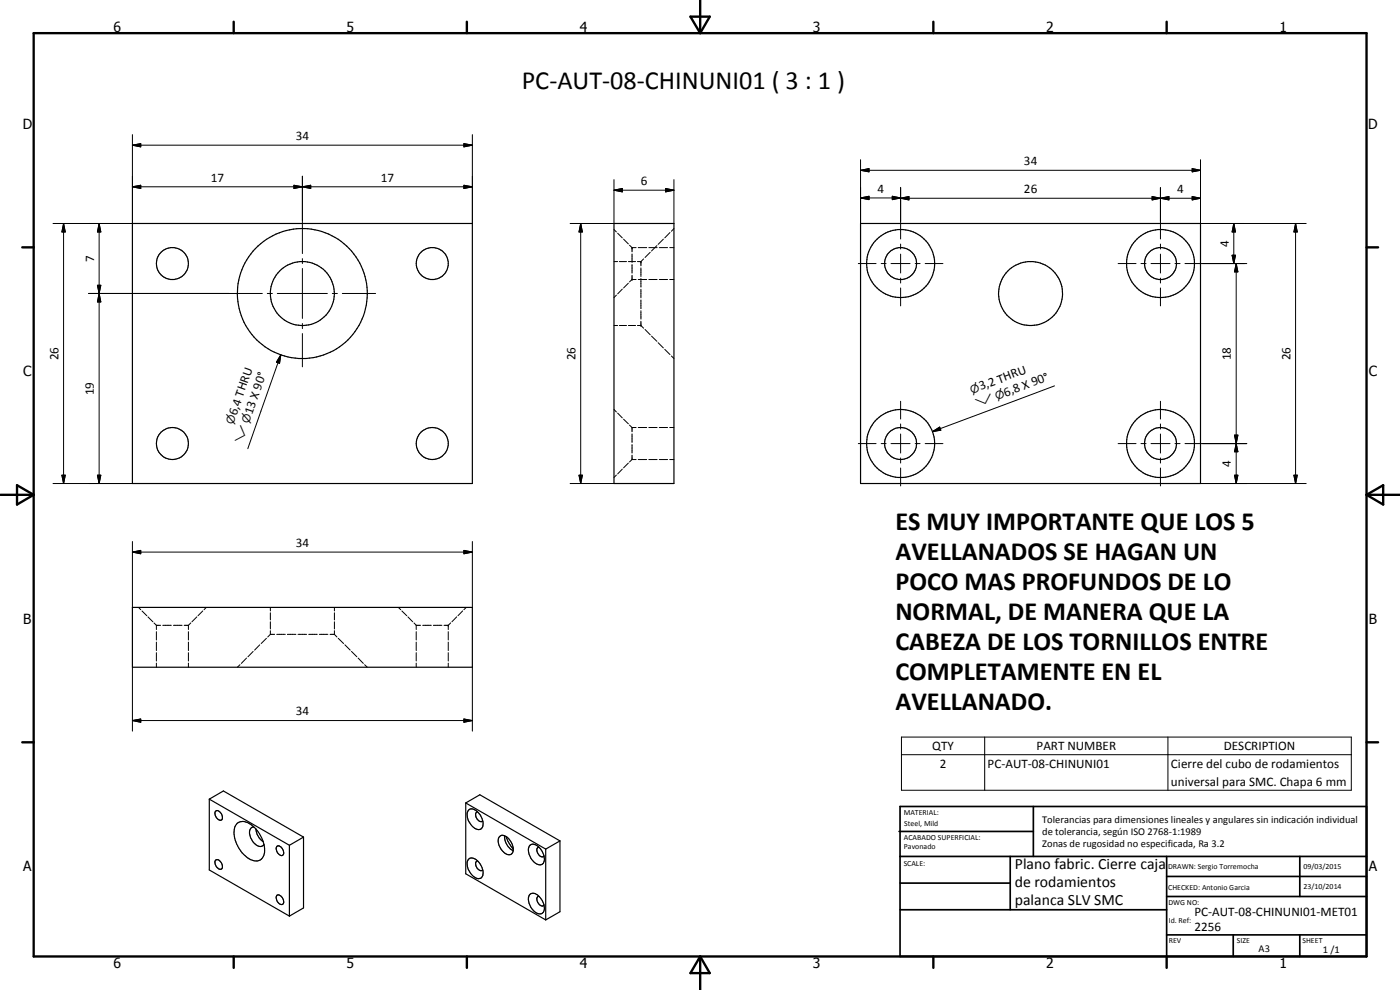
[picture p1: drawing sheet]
<svg xmlns="http://www.w3.org/2000/svg" width="420mm" height="297mm" viewBox="0 0 420 297" stroke-linecap="round" stroke-linejoin="round" font-family="sans-serif">
<g fill="none" stroke="#000" stroke-width=".3">
<path d="M39.7 56l2.5-.4v1zM39.7 43.6l2.5-.5v1zM39.7 40.4v26.7h-23.8M39.7 56h102.1M39.7 43.6h102.1M88.2 55.6l2.6 .4-2.6 .6zM90.8 56l2.4-.4v1zM90.8 52.9v23.2M139.2 43.1l2.6 .5-2.6 .5zM139.2 55.6l2.6 .4-2.6 .6zM141.8 40.4v26.7M184.3 57.1l2.5-.5v1z"/>
<path d="M184.3 53.9v13.2h-13.2M184.3 57.1h18M199.8 56.6l2.5 .5-2.5 .5zM202.3 53.9v13.2M258.3 51.1l2.5-.5v1zM258.3 59.4l2.5-.5v1zM258.3 51.1h102M258.3 47.9v19.2M258.3 59.4h12M267.8 58.9l2.5 .5-2.5 .5zM270.3 59.5l2.5-.5v1zM270.3 56.2v15.5"/>
<path d="M270.3 59.5h90M345.8 59l2.5 .5-2.5 .5zM348.3 59.5l2.5-.5v1zM348.3 56.3v15.4M357.8 50.6l2.5 .5-2.5 .5zM357.8 59l2.5 .5-2.5 .5zM360.3 47.9v19.2h31.7M19.1 67.1l.5 2.5h-1zM19.1 67.1v78M29.7 67.1l.6 2.5h-1.1zM29.7 67.1v78M90.8 77.6v1.5"/>
<path d="M174.3 67.1l.5 2.5h-1zM174.3 67.1v78M184.3 68.9l.7 .7M184.3 78.5h1.1M185.4 70l1.4 1.4M185.9 78.5h2.1M187.1 71.8l1.5 1.4M188.6 78.5h2.1M188.9 73.6l.8 .7M189.7 74.3h.1M189.7 74.3v1.3M189.7 76.2v2.5"/>
<path d="M189.7 79.4v2.6M189.7 74.3h1.2M191.3 78.5h1.1M191.5 74.3h2.6M192.4 78.5h.1M192.4 78.5v1.3M193.2 77.7l-.8 .8M194.7 74.3h2.5M195.1 75.7l-1.5 1.6M197.1 73.7l-1.6 1.6M197.9 74.3h2.5M199.1 71.8l-1.6 1.5"/>
<path d="M201 74.3h1.3M201.1 69.8l-1.6 1.6M202.3 68.6l-.8 .8M257.6 79.1h5.3M264.4 79.1h1.5M267.4 79.1h5.7M270.3 73.2v1.5M270.3 76.2v5.7M274.6 79.1h1.5M277.7 79.1h5.3M335.6 79.1h5.3M342.4 79.1h1.5"/>
<path d="M345.4 79.1h5.7M348.3 73.2v1.5M348.3 76.2v5.7M352.6 79.1h1.5M355.6 79.1h18.6M369.8 76.6h1l-.5 2.5zM370.3 67.1l.5 2.5h-1zM370.3 67.1v12M371 79.1l.5 2.5h-1zM371 79.1v66M388.8 67.1l.5 2.5h-1zM388.8 67.1v78"/>
<path d="M26.6 88.1h52.1M29.2 85.6h1.1l-.6 2.5zM29.7 88.1l.6 2.5h-1.1zM80.2 88.1h1.5M83.2 88.1h15M90.8 80.6v14.9M90.8 97.1v1.5M99.7 88.1h1.5M102.7 88.1h10M184.3 97.7h1.1M185 88.6l-.7 .7M185.9 97.7h2.1"/>
<path d="M186.8 86.7l-1.4 1.5M188.6 85l-1.5 1.4M188.6 97.7h2.1M189.7 83.9h.1M189.7 82.6v1.3M189.7 83.9l-.8 .7M189.7 83.9h1.2M191.3 97.7h1.1M191.5 83.9h2.6M192.4 97.7h.1M192.4 80.4v2.6M192.4 83.6v2.5"/>
<path d="M192.4 86.8v2.6M192.4 90v2.6M192.4 93.2v2.6M192.4 96.4v1.3M192.4 97.7l.8 .8M193.6 98.8l1.5 1.7M194.7 83.9h2.5M197.9 83.9h2.5M201 83.9h1.3M270.3 83.4v1.5M270.3 86.4v5.4M348.3 83.4v1.5"/>
<path d="M348.3 86.4v5.4M84.3 106.5l-.4 2.5-.9-.3zM84.3 106.5l-9.9 28.1M90.8 100.1v10M195.5 100.8l1.6 1.6M197.5 102.8l1.6 1.6M199.5 104.8l1.6 1.6M201.5 106.8l.8 .8M316.5 115.8l-36.6 13.7M184.3 122.9l.7 .7M185.4 124l1.4 1.4M187.1 125.8l1.5 1.4"/>
<path d="M188.6 138.9l-1.5 1.5M188.9 127.6l.8 .7M189.7 128.3v1.2M189.7 130.2v2.6M189.7 133.4v2.5M189.7 136.6v1.3M189.7 137.9l-.8 .7M189.7 137.9h1.2M189.7 128.3h1.2M191.5 137.9h2.6M191.5 128.3h2.6M194.7 137.9h2.5"/>
<path d="M194.7 128.3h2.5M197.9 137.9h2.5M197.9 128.3h2.5M201 137.9h1.3M201 128.3h1.3M257.6 133.1h5.3M264.4 133.1h1.5M267.4 133.1h5.7M270.3 120.4v5.3M270.3 127.2v1.5M270.3 130.2v5.7M270.3 137.4v1.5"/>
<path d="M274.6 133.1h1.5M277.7 133.1h5.3M279.9 129.5l2.1-1.4 .4 1zM335.6 133.1h5.3M342.4 133.1h1.5M345.4 133.1h5.7M348.3 120.4v5.3M348.3 127.2v1.5M348.3 130.2v5.7M348.3 137.4v1.5M352.6 133.1h1.5M355.6 133.1h18.6"/>
<path d="M370.5 130.6h1l-.5 2.5zM371 133.1l.5 2.5h-1zM15.9 145.1h23.8M18.6 142.6h1l-.5 2.5zM29.2 142.6h1.1l-.6 2.5zM171.1 145.1h13.2M173.8 142.6h1l-.5 2.5zM185 142.5l-.7 .8M186.8 140.8l-1.4 1.4M270.3 140.4v5.4M348.3 140.4v5.4M360.3 145.1h31.7"/>
<path d="M370.5 142.6h1l-.5 2.5zM388.3 142.6h1l-.5 2.5zM39.7 165.7l2.5-.6v1.1zM39.7 162.5v19.7M39.7 165.7h102.1M139.2 165.1l2.6 .6-2.6 .5zM141.8 162.5v19.7M41.6 182.2l.6 .7M42.6 183.3l1.5 1.4M44.4 185.1l1.5 1.5M46.2 186.9l.7 .7M46.9 187.6h1.3"/>
<path d="M46.9 187.6v1.3M46.9 189.5v2.5M46.9 192.7v2.5M46.9 195.8v2.5M46.9 199v1.2M48.8 187.6h2.6M52.1 187.6h2.5M55.3 187.6h1.2M56.5 187.6v1.3M56.5 189.5v2.5M56.5 192.7v2.5M56.5 195.8v2.5"/>
<path d="M56.5 199v1.2M57.3 186.9l-.8 .7M59.1 185.1l-1.5 1.5M60.9 183.3l-1.5 1.4M61.9 182.2l-.7 .7M72 199.4l-.8 .8M74 197.4l-1.6 1.7M76 195.5l-1.6 1.6M78 193.5l-1.6 1.6M80 191.5l-1.6 1.6M81.1 190.3h1.3M81.1 190.3l-.8 .8"/>
<path d="M81.1 182.2v1.1M81.1 183.9v2.1M81.1 186.6v2.1M81.1 189.2v1.1M83 190.3h2.6M86.3 190.3h2.5M89.4 190.3h2.6M92.7 190.3h2.5M95.8 190.3h2.6M99 190.3h1.4M100.4 190.3l.7 .8M100.4 182.2v1.1"/>
<path d="M100.4 183.9v2.1M100.4 186.6v2.1M100.4 189.2v1.1M101.5 191.5l1.6 1.6M103.5 193.5l1.6 1.6M105.5 195.5l1.6 1.6M107.5 197.4l1.5 1.7M109.4 199.4l.8 .8M119.5 182.2l.8 .7M120.6 183.3l1.5 1.4M122.4 185.1l1.5 1.5M124.2 186.9l.7 .7"/>
<path d="M124.9 187.6h1.3M124.9 187.6v1.3M124.9 189.5v2.5M124.9 192.7v2.5M124.9 195.8v2.5M124.9 199v1.2M126.9 187.6h2.5M130.1 187.6h2.5M133.3 187.6h1.2M134.5 187.6h.1M134.5 187.6v1.3M134.5 189.5v2.5"/>
<path d="M134.5 192.7v2.5M134.5 195.8v2.5M134.5 199v1.2M135.2 186.9l-.7 .7M137.1 185.1l-1.5 1.5M138.8 183.3l-1.4 1.4M139.9 182.2l-.7 .7M39.7 216.2l2.5-.5v1zM39.7 200.2v19.2M39.7 216.2h102.1M139.2 215.7l2.6 .5-2.6 .5zM141.8 200.2v19.2"/>
<path d="M270.5 221.1h135v16h-135zM270.5 226.4h135M295.5 221.1v16M350.5 221.1v16"/>
</g>
<g fill="none" stroke="#000" stroke-width=".35">
<path d="M39.7 67.1h102.1v78h-102.1zM184.3 67.1h18v78h-18zM258.3 67.1h102v78h-102zM39.7 182.2h102.1v18h-102.1zM62.8 239.8l24.1 13.8M62.8 239.8l4.2-2.5 24.1 13.9M62.8 239.8v21.2l24.1 13.9M64.7 243.5a1.09 1.09 0 0 1 1.6 .5l.4 .9a.91 .91 0 0 1-.5 1.2 2.04 2.04 0 0 1-1.5-2.6zM64.8 258a1.79 1.79 0 0 1 1.6 2.8 1.86 1.86 0 0 1-1.6-2.8zM71.2 247.1a3.6 3.6 0 0 1 4.7 .8 9.3 9.3 0 0 1 3.3 8.7 2.7 2.7 0 0 1-4.4 1.1 9.3 9.3 0 0 1-4.3-9.7zM76.2 248.2a1.67 1.67 0 0 0-1.2 2.6 3.9 3.9 0 0 0 3.4 3.2l.8-.6M76.8 248.8a5.1 5.1 0 0 0 2.2 3.7"/>
<path d="M83.1 253.9a1.79 1.79 0 0 1 2 2.3l-.2 .3a1.68 1.68 0 0 1-2-1.9zM86.9 253.6v21.3M91.1 251.2l-4.2 2.4M91.1 251.2v21.2l-4.2 2.5M139.8 240.9l4.2-2.4 24.1 13.8M139.8 240.9l24 13.9M139.8 240.9v21.3l24 13.8M140.7 243a2.05 2.05 0 0 1 2.8 .8 4.6 4.6 0 0 1 1.3 4.4 1.84 1.84 0 0 1-3-.2 4 4 0 0 1-1.1-5zM140.7 257.8a2.52 2.52 0 0 1 3.4 1.4 3.5 3.5 0 0 1 .3 4.2 2.72 2.72 0 0 1-3.4-1.7 3.3 3.3 0 0 1-.3-3.9zM143.3 243.6h-.1a1.63 1.63 0 0 0 .4 2.6l.8 .3 .5-.2M143.3 258.3a1.42 1.42 0 0 0 .1 2.4l.8 .5 .7-.2M149.9 251a1.96 1.96 0 0 1 2.8 .7 3.7 3.7 0 0 1 .9 4.4 2.07 2.07 0 0 1-3-1 3.5 3.5 0 0 1-.7-4.1z"/>
<path d="M151.5 250.8a4.8 4.8 0 0 0 2.5 4.4M151.8 251l1 2 1.2 1.8M159 253.6a2.4 2.4 0 0 1 3.2 1.1 3.8 3.8 0 0 1 .6 4.5 2.86 2.86 0 0 1-3.6-2.1 3.2 3.2 0 0 1-.2-3.5zM161.7 254.2a1.12 1.12 0 0 0-.3 1.9 1.2 1.2 0 0 0 1.9 .7M163.8 254.8v21.2M168.1 252.3l-4.3 2.5M168.1 252.3v21.3l-4.3 2.4M83.1 268.6a1.77 1.77 0 0 1 1.7 .9 1.77 1.77 0 0 1 0 1.9 1.9 1.9 0 0 1-1.7-2.8zM159 268.4a2.21 2.21 0 0 1 3.2 1.1 4.1 4.1 0 0 1 .8 4.3 2.34 2.34 0 0 1-3.4-1.2 3.8 3.8 0 0 1-.6-4.2zM161.7 268.9a1.1 1.1 0 0 0-.3 1.9 1.12 1.12 0 0 0 1.9 .7"/>
<circle cx="51.7" cy="79.1" r="4.8"/>
<circle cx="129.7" cy="79.1" r="4.8"/>
<circle cx="270.3" cy="79" r="10.2"/>
<circle cx="270.3" cy="79.1" r="4.8"/>
<circle cx="348.3" cy="79.1" r="4.8"/>
<circle cx="348.3" cy="79.1" r="10.2"/>
<circle cx="90.7" cy="88.1" r="9.6"/>
<circle cx="90.7" cy="88.1" r="19.5"/>
<circle cx="309.3" cy="88.1" r="9.6"/>
<circle cx="51.7" cy="133.1" r="4.8"/>
<circle cx="129.8" cy="133.1" r="4.8"/>
<circle cx="270.3" cy="133.1" r="4.8"/>
<circle cx="270.3" cy="133.1" r="10.2"/>
<circle cx="348.3" cy="133.1" r="4.8"/>
<circle cx="348.3" cy="133.1" r="10.2"/>
</g>
<g fill="none" stroke="#000" stroke-width=".71">
<path d="M10.1 9.9h400v277.1h-400zM70.1 6.5v3.4M140.1 6.5v3.4M207.2 5h5.8l-2.9 4.9zM210.1 0v9.9M280.1 6.5v3.4M350.1 6.5v3.4M6.7 74.2h3.4M410.1 74.2h3.5M.1 148.5h10M5.1 145.6l5 2.9-5 2.9zM410.1 148.5h10"/>
<path d="M410.1 148.5l5-2.9v5.8zM6.7 222.7h3.4M410.1 222.7h3.5M70.1 287v3.4M140.1 287v3.4M210.1 287v10M210.1 287l2.9 5h-5.8zM280.1 287v3.4M350.1 287v3.4"/>
</g>
<g fill="none" stroke="#000" stroke-width=".51">
<path d="M269.8 249.5h40.3M270.1 242h140v45h-140zM270.1 257h140M303.2 257v16M310.1 242v15M350.1 257v30M390.1 257v12M270.1 265h33.1M270.1 273h80M350.1 269h60M350.1 263h60M350.1 280.5h60"/>
<path d="M370.1 280.5v6.5M390.1 280.5v6.5"/>
</g>
<g fill="#000">
<path d="M39.7 56l2.5-.4v1zM39.7 43.6l2.5-.5v1zM88.2 55.6l2.6 .4-2.6 .6zM90.8 56l2.4-.4v1zM139.2 43.1l2.6 .5-2.6 .5zM139.2 55.6l2.6 .4-2.6 .6zM184.3 57.1l2.5-.5v1zM199.8 56.6l2.5 .5-2.5 .5zM258.3 51.1l2.5-.5v1zM258.3 59.4l2.5-.5v1zM267.8 58.9l2.5 .5-2.5 .5zM270.3 59.5l2.5-.5v1z"/>
<path d="M345.8 59l2.5 .5-2.5 .5zM348.3 59.5l2.5-.5v1zM357.8 50.6l2.5 .5-2.5 .5zM357.8 59l2.5 .5-2.5 .5zM19.1 67.1l.5 2.5h-1zM29.7 67.1l.6 2.5h-1.1zM174.3 67.1l.5 2.5h-1zM369.8 76.6h1l-.5 2.5zM370.3 67.1l.5 2.5h-1zM388.8 67.1l.5 2.5h-1zM29.2 85.6h1.1l-.6 2.5zM29.7 88.1l.6 2.5h-1.1z"/>
<path d="M371 79.1l.5 2.5h-1zM84.3 106.5l-.4 2.5-.9-.3zM279.9 129.5l2.1-1.4 .4 1zM370.5 130.6h1l-.5 2.5zM371 133.1l.5 2.5h-1zM18.6 142.6h1l-.5 2.5zM29.2 142.6h1.1l-.6 2.5zM173.8 142.6h1l-.5 2.5zM370.5 142.6h1l-.5 2.5zM388.3 142.6h1l-.5 2.5zM39.7 165.7l2.5-.6v1.1zM139.2 165.1l2.6 .6-2.6 .5z"/>
<path d="M39.7 216.2l2.5-.5v1zM139.2 215.7l2.6 .5-2.6 .5z"/>
</g>
<g font-size="7.9">
<text x="156.6" y="26.7">PC-AUT-08-CHINUNI01 ( 3 : 1 )</text>
<text x="268.7" y="159">ES MUY IMPORTANTE QUE LOS 5</text>
<text x="268.7" y="168">AVELLANADOS SE HAGAN UN</text>
<text x="268.7" y="177">POCO MAS PROFUNDOS DE LO</text>
<text x="268.7" y="186.1">NORMAL, DE MANERA QUE LA</text>
<text x="268.7" y="195">CABEZA DE LOS TORNILLOS ENTRE</text>
<text x="268.7" y="204">COMPLETAMENTE EN EL</text>
<text x="268.7" y="213">AVELLANADO.</text>
</g>
<g font-size="4.7">
<text x="304.6" y="260.8">Plano fabric. Cierre caja</text>
<text x="304.6" y="266.2">de rodamientos</text>
<text x="304.6" y="271.6">palanca SLV SMC</text>
</g>
<g font-size="4.2">
<text x="34" y="9.6">6</text>
<text x="104" y="9.6">5</text>
<text x="174" y="9.6">4</text>
<text x="244" y="9.6">3</text>
<text x="314" y="9.6">2</text>
<text x="384" y="9.6">1</text>
<text x="6.8" y="38.7">D</text>
<text x="410.6" y="38.7">D</text>
<text x="7" y="112.9">C</text>
<text x="410.8" y="112.9">C</text>
<text x="7" y="187.1">B</text>
<text x="410.8" y="187.1">B</text>
<text x="7" y="261.4">A</text>
<text x="410.8" y="261.4">A</text>
<text x="34" y="290.4">6</text>
<text x="104" y="290.4">5</text>
<text x="174" y="290.4">4</text>
<text x="244" y="290.4">3</text>
<text x="314" y="290.4">2</text>
<text x="384" y="290.4">1</text>
</g>
<g font-size="3.9">
<text x="88.8" y="42.1">34</text>
<text x="307.3" y="49.6">34</text>
<text x="63.3" y="54.6">17</text>
<text x="114.3" y="54.6">17</text>
<text x="192.3" y="55.5">6</text>
<text x="263.3" y="57.9">4</text>
<text x="307.3" y="58">26</text>
<text x="353.3" y="58">4</text>
<text x="368.8" y="74.1" transform="rotate(-90 368.8 74.1)">4</text>
<text x="28.2" y="78.6" transform="rotate(-90 28.2 78.6)">7</text>
<text x="17.6" y="108.1" transform="rotate(-90 17.6 108.1)">26</text>
<text x="172.8" y="108.1" transform="rotate(-90 172.8 108.1)">26</text>
<text x="369.4" y="108.1" transform="rotate(-90 369.4 108.1)">18</text>
<text x="387.3" y="108.1" transform="rotate(-90 387.3 108.1)">26</text>
<text x="28.2" y="118.6" transform="rotate(-90 28.2 118.6)">19</text>
<text x="294.3" y="117.1" transform="rotate(-20 294.3 117.1)">3,2 THRU</text>
<text x="301.8" y="119" transform="rotate(-20 301.8 119)">6,8 X 90°</text>
<text x="70.9" y="124.8" transform="rotate(-71 70.9 124.8)">6,4 THRU</text>
<text x="75.6" y="124.6" transform="rotate(-71 75.6 124.6)">13 X 90°</text>
<text x="369.4" y="140.1" transform="rotate(-90 369.4 140.1)">4</text>
<text x="88.8" y="164.1">34</text>
<text x="88.8" y="214.7">34</text>
<text x="279.8" y="225.1">QTY</text>
<text x="311.1" y="225">PART NUMBER</text>
<text x="367.3" y="225.1">DESCRIPTION</text>
<text x="282" y="230.4">2</text>
<text x="296.4" y="230.4">PC-AUT-08-CHINUNI01</text>
<text x="351.4" y="230.5">Cierre del cubo de rodamientos</text>
<text x="351.4" y="235.8">universal para SMC. Chapa 6 mm</text>
<text x="358.5" y="275">PC-AUT-08-CHINUNI01-MET01</text>
<text x="358.5" y="279.4">2256</text>
</g>
<g font-size="3.3">
<text x="291.7" y="118.1" transform="rotate(-20 291.7 118.1)">n</text>
<text x="299.2" y="120" transform="rotate(-20 299.2 120)">n</text>
<text x="293.2" y="122.2" transform="rotate(-20 293.2 122.2)">w</text>
<text x="70" y="127.4" transform="rotate(-71 70 127.4)">n</text>
<text x="74.7" y="127.3" transform="rotate(-71 74.7 127.3)">n</text>
<text x="72.6" y="133.2" transform="rotate(-71 72.6 133.2)">w</text>
</g>
<g font-size="3.1">
<text x="312.7" y="246.8">Tolerancias para dimensiones lineales y angulares sin indicación individual</text>
<text x="312.7" y="250.4">de tolerancia, según ISO 2768-1:1989</text>
<text x="312.7" y="254">Zonas de rugosidad no especificada, Ra 3.2</text>
<text x="377.7" y="285.6">A3</text>
<text x="397" y="285.9">1 /1</text>
</g>
<g font-size="2.4">
<text x="271.2" y="244.4">MATERIAL:</text>
<text x="271.3" y="252">ACABADO SUPERFICIAL:</text>
<text x="271.4" y="247.9">Steel, Mild</text>
<text x="271.3" y="254.6">Pavonado</text>
<text x="271.2" y="259.7">SCALE:</text>
<text x="350.6" y="260.8">DRAWN: Sergio Torremocha</text>
<text x="391.2" y="260.6">09/03/2015</text>
<text x="350.6" y="267">CHECKED: Antonio Garcia</text>
<text x="391.2" y="266.7">23/10/2014</text>
<text x="350.6" y="271.4">DWG NO:</text>
<text x="350.8" y="276.9">Id. Ref:</text>
<text x="350.8" y="282.8">REV</text>
<text x="371.2" y="282.9">SIZE</text>
<text x="390.9" y="282.9">SHEET</text>
</g>
</svg>
